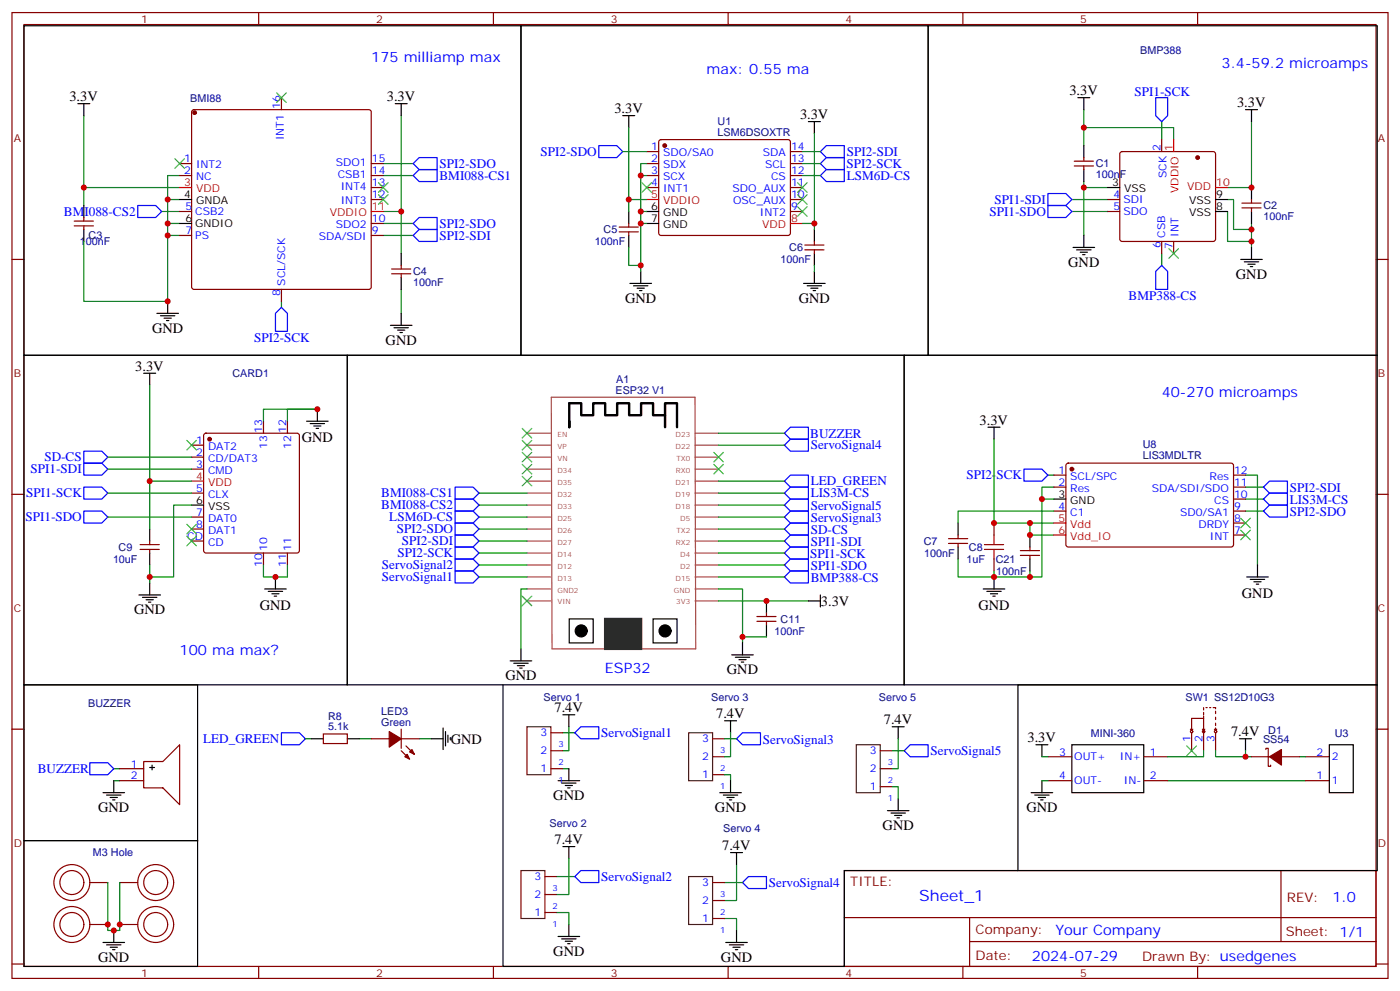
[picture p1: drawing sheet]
<svg xmlns="http://www.w3.org/2000/svg" width="412mm" height="292mm" viewBox="0 0 412 292" stroke-linecap="round" stroke-linejoin="round" font-family="sans-serif">
<g fill="none" stroke="#870000" stroke-width=".35">
<path d="M3.5 3.7h405.4v284.3h-405.4zM7.1 7.2h398.2v277.3h-398.2zM76.2 3.7v3.5M145.3 3.7v3.5M214.5 3.7v3.5M283.6 3.7v3.5M352.8 3.7v3.5M56.7 32.5l.4-.2h51.6l.5 .2 .2 .5v51.5l-.3 .5-.4 .2h-51.6l-.4-.2-.3-.5v-51.5zM82.9 28.8v3.5M52.9 48.2h3.5M52.9 51.7h3.5M109.4 58.7h3.5"/>
<path d="M109.4 48.2h3.5M109.4 51.7h3.5M109.4 55.2h3.5M190.5 48.2h3.5M190.5 51.7h3.5M190.5 55.2h3.5M190.5 44.6h3.5M194.3 41.3l.4-.2h37.4l.5 .2 .2 .5v27.1l-.7 .4h-37.6l-.5-.7v-26.8zM232.8 58.7h3.6M232.8 48.2h3.6M232.8 51.7h3.6M232.8 55.2h3.6"/>
<path d="M232.8 44.6h3.6M316.4 48.9h5.7M316.4 47.4h5.7M319.3 46.4v1M319.3 48.9v1M326.3 58.7h3.5M330.1 44.8l.5-.2h26.8l.5 .2 .2 .5v25.1l-.3 .5-.4 .2h-26.8l-.5-.2-.3-.5v-25.1zM342.2 41.1v3.5M365.8 59.8h5.7M368.7 58.7v1.1M3.5 76.4h3.6M21.9 66.5h5.6"/>
<path d="M21.9 65.1h5.6M24.7 64v1.1M24.7 66.5v1.1M52.9 62.3h3.5M52.9 69.3h3.5M109.4 69.3h3.5M109.4 65.8h3.5M115.4 79.2h5.6M118.2 78.1v1.1M182.4 68.3h5.6M182.4 66.9h5.6M185.2 65.8v1.1"/>
<path d="M185.2 68.3v1M232.8 62.3h3.6M237.1 73.6h5.6M237.1 72.1h5.6M239.9 71.1v1M239.9 73.6v1M326.3 62.3h3.5M342.2 71.1v3.5M345.7 71.1v3.5M365.8 61.2h5.7M368.7 61.2v1.1M405.3 76.4h3.6"/>
<path d="M82.9 85.2v3.5M115.4 80.6h5.6M118.2 80.6v1.1M56.4 131.1h3.6M56.4 134.6h3.6M56.4 138.1h3.6M60.2 127.7l.5-.2h26.8l.5 .2 .2 .5v33.9l-.2 .5-.5 .2h-26.8l-.5-.2-.2-.5v-33.9zM77.6 124v3.5M84.7 124v3.5M310.4 139.9h3.6M314.2 136.6l.5-.3 48.2 .1 .5 .7-.1 23.5-.6 .4h-48.3l-.4-.7v-23.2zM363.4 139.9h3.5"/>
<path d="M3.5 145.5h3.6M44.1 159.3v1M56.4 145.2h3.6M56.4 152.2h3.6M56.4 155.8h3.6M56.4 159.3h3.6M279.4 158.6h5.6M279.4 160h5.6M282.2 157.5v1.1M282.2 160v1M292.8 154v3.5M310.4 143.4h3.6"/>
<path d="M310.4 150.5h3.6M363.4 143.4h3.5M363.4 150.5h3.5M363.4 157.5h3.5M363.4 154h3.5M363.4 146.9h3.5M405.3 145.5h3.6M41.3 160.3h5.6M41.3 161.7h5.6M44.1 161.7v1.1M77.6 162.8v3.5M84.7 162.8v3.5"/>
<path d="M292.8 164.6v3.5M300.6 162.1h5.6M300.6 163.5h5.6M303.4 161v1.1M303.4 163.5v1.1M223 182.9h5.6M223 181.5h5.6M225.8 180.4v1.1M225.8 182.9v1.1M3.5 214.7h3.6M95.2 216.1h7.1v2.8h-7.1zM109.4 217.5h5.3"/>
<path d="M118.2 217.5h5.3M118.2 214.7v5.6M119.6 219.6l2.5 2.5M162.3 215.7h3.5M209.9 217.5h3.5M350.7 214.7l.3 .3M351 215.7v5.3M351.4 214.7l-.4 .3M354.2 214.7l.3 .3M354.5 211.5h-3.5v3.5M354.5 208.3v.7M354.5 209.7v.7"/>
<path d="M354.5 210.8v4.2M354.5 215.7v5.3M354.9 214.7l-.4 .3M355.2 208.3h.4M356.3 208.3h.4M357.4 208.3h.7v.4M357.7 214.7l.4 .3M358.1 209.4v.7M358.1 211.1v.7M358.1 212.9v.7M358.1 214.3v.7M358.1 215.7v5.3"/>
<path d="M358.4 214.7l-.3 .3M405.3 214.7h3.6M35.3 226.3h7M35.3 229.8h7M42.3 224.2h5.7l4.9-4.9v17.6l-4.9-4.9h-5.7zM118.2 221l2.4 2.5M162.3 226.3h3.5M162.3 221h3.5M209.9 228.1h3.5M209.9 222.8h3.5M259.3 231.6h3.5M259.3 226.3h3.5"/>
<path d="M259.3 221h3.5M308.7 222.8h7M308.7 229.8h7M336.9 222.8h7.1M336.9 229.8h7.1M368.7 222.8h5.2M372.9 220.7v-.4h.7v5.3h.7v-.4M377.5 222.8h5.3M384.5 222.8h7.1M384.5 229.8h7.1M26.5 259.8h5.2M35.3 259.8h5.3"/>
<path d="M160.5 258.1h3.5M209.9 259.8h3.5M248.7 256.3h156.6v28.2h-156.6zM377.3 256.3v20.9M26.5 272.2h5.2M35.3 272.2h5.3M160.5 268.6h3.5M160.5 263.3h3.5M209.9 270.4h3.5M209.9 265.1h3.5M248.7 270.1h156.5M285.6 277.2h119.6"/>
<path d="M285.6 270.1v14.2M3.5 283.8h3.6M76.2 284.5v3.5M145.3 284.5v3.5M214.5 284.5v3.5M283.6 284.5v3.5M352.8 284.5v3.5M405.3 283.8h3.6"/>
<circle cx="351" cy="215.4" r=".35"/>
<circle cx="358.1" cy="215.4" r=".35"/>
<circle cx="21.2" cy="259.8" r="3.5"/>
<circle cx="21.2" cy="259.8" r="5.3"/>
<circle cx="45.9" cy="259.8" r="3.5"/>
<circle cx="45.9" cy="259.8" r="5.3"/>
<circle cx="21.2" cy="272.2" r="3.5"/>
<circle cx="21.2" cy="272.2" r="5.3"/>
<circle cx="45.9" cy="272.2" r="3.5"/>
<circle cx="45.9" cy="272.2" r="5.3"/>
</g>
<g fill="none" stroke="#00f" stroke-width=".35">
<path d="M340.4 28.8h3.6v5.2l-1.8 1.8-1.8-1.8zM121.7 48.2l1.8-1.8h5.3v3.5h-5.3zM121.7 51.7l1.8-1.8h5.3v3.5h-5.3zM176.4 42.9h5.3l1.7 1.7-1.7 1.8h-5.3zM241.7 51.7l1.7-1.8h5.3v3.5h-5.3zM241.7 48.2l1.7-1.8h5.3v3.5h-5.3zM241.7 44.6l1.7-1.7h5.3v3.5h-5.3zM308.7 57h5.3l1.7 1.7-1.7 1.8h-5.3zM40.6 60.5h5.3l1.7 1.8-1.7 1.7h-5.3zM121.7 69.3l1.8-1.7h5.3v3.5h-5.3zM121.7 65.8l1.8-1.8h5.3v3.6h-5.3zM308.7 60.5h5.3l1.7 1.8-1.7 1.7h-5.3z"/>
<path d="M342.2 78.1l1.8 1.8v5.3h-3.6v-5.3zM82.9 90.5l1.8 1.8v5.2h-3.6v-5.2zM24.7 136.3h5.3l1.7 1.8-1.7 1.8h-5.3zM24.7 132.8h5.3l1.7 1.8-1.7 1.7h-5.3zM231.1 127.5l1.7-1.7h5.3v3.5h-5.3zM231.1 131.1l1.7-1.8h5.3v3.5h-5.3zM301.6 138.1h5.3l1.8 1.8-1.8 1.7h-5.3zM24.7 143.4h5.3l1.7 1.8-1.7 1.7h-5.3zM24.7 150.5h5.3l1.7 1.7-1.7 1.8h-5.3zM134.1 154h5.2l1.8 1.8-1.8 1.7h-5.2zM134.1 157.5h5.2l1.8 1.8-1.8 1.7h-5.2zM134.1 146.9h5.2l1.8 1.8-1.8 1.8h-5.2z"/>
<path d="M134.1 143.4h5.2l1.8 1.8-1.8 1.7h-5.2zM134.1 150.5h5.2l1.8 1.7-1.8 1.8h-5.2zM231.1 152.2l1.7-1.7h5.3v3.5h-5.3zM231.1 155.8l1.7-1.8h5.3v3.5h-5.3zM231.1 145.2l1.7-1.8h5.3v3.5h-5.3zM231.1 159.3l1.7-1.8h5.3v3.5h-5.3zM231.1 148.7l1.7-1.8h5.3v3.6h-5.3zM231.1 141.6l1.7-1.7h5.3v3.5h-5.3zM372.2 146.9l1.7-1.7h5.3v3.5h-5.3zM372.2 150.5l1.7-1.8h5.3v3.5h-5.3zM373.9 141.6h5.3v3.6h-5.3l-1.7-1.8zM134.1 161h5.2l1.8 1.8-1.8 1.8h-5.2z"/>
<path d="M134.1 168.1h5.2l1.8 1.8-1.8 1.7h-5.2zM134.1 164.6h5.2l1.8 1.7-1.8 1.8h-5.2zM231.1 169.9l1.7-1.8h5.3v3.5h-5.3zM231.1 166.3l1.7-1.7h5.3v3.5h-5.3zM231.1 162.8l1.7-1.8h5.3v3.6h-5.3zM82.9 215.7h5.3l1.8 1.8-1.8 1.8h-5.3zM169.3 215.7l1.8-1.7h5.3v3.5h-5.3zM217 217.5l1.7-1.8h5.3v3.6h-5.3zM26.5 224.5h5.2l1.8 1.8-1.8 1.8h-5.2zM266.3 221l1.8-1.7h5.3v3.5h-5.3zM169.3 258.1l1.8-1.8h5.3v3.5h-5.3zM218.7 259.8l1.8-1.7h5.3v3.5h-5.3z"/>
</g>
<g fill="none" stroke="#a64a4a" stroke-width=".35">
<path d="M162.4 116.9h42.3l.2 74.1h-42.3zM155.2 138.1h7M155.2 134.6h7M155.2 131.1h7M155.2 127.5h7M204.7 138.1h7M204.7 134.6h7M204.7 131.1h7M204.7 127.5h7M155.2 159.3h7M155.2 155.8h7M155.2 152.2h7"/>
<path d="M155.2 148.7h7M155.2 145.2h7M155.2 141.6h7M204.7 159.3h7M204.7 155.8h7M204.7 152.2h7M204.7 148.7h7M204.7 145.2h7M204.7 141.6h7M155.2 176.9h7M155.2 173.4h7M155.2 169.9h7"/>
<path d="M155.2 166.3h7M155.2 162.8h7M204.7 176.9h7M204.7 173.4h7M204.7 169.9h7M204.7 166.3h7M204.7 162.8h7"/>
</g>
<path d="M178.3 182.2h10.5v8.8h-10.5z" fill="#333" stroke="#333" stroke-width=".71"/>
<g fill="none" stroke="#000" stroke-width=".35">
<path d="M7.1 7.6h146.4v97h-146.4zM153.5 7.6h119.9v97h-119.9zM273.4 7.6h132.3v97h-132.3zM22.9 30.5h3.6M24.7 30.5v3.5M116.4 30.5h3.5M118.2 30.5v3.5M183.4 34h3.6M185.2 34v3.6M238.1 35.8h3.6M239.9 35.8v3.5M317.5 28.8h3.5"/>
<path d="M319.3 28.8v3.5M366.9 32.3h3.5M368.7 32.3v3.5M52.9 58.7h3.5M319.3 42.9v3.5M319.3 49.9v3.5M326.3 55.2h3.5M358.1 58.7h3.5M368.7 55.2v3.5M24.7 60.5v3.5M24.7 67.6v3.5M52.9 65.8h3.5"/>
<path d="M118.2 74.6v3.5M185.2 62.3v3.5M185.2 69.3v3.5M188.7 79.9v3.5M190.5 62.3h3.5M190.5 65.8h3.5M239.9 67.6v3.5M239.9 74.6v3.5M239.9 79.9v3.5M316.1 72.8h6.3M317.1 73.6h4.3M318.2 74.3h2.1"/>
<path d="M318.9 75h.7M319.3 69.3v3.5M358.1 62.3h3.5M365.5 76.4h6.3M366.5 77.1h4.3M367.6 77.8h2.1M368.3 78.5h.7M368.7 62.3v3.5M368.7 72.8v3.6M46.2 92.3h6.4M47.3 93h4.2M48.3 93.7h2.1"/>
<path d="M49 94.4h.7M49.4 88.7v3.6M115 95.8h6.4M116.1 96.5h4.2M117.1 97.2h2.1M117.8 97.9h.7M118.2 81.7v3.5M118.2 92.3v3.5M185.6 83.4h6.3M186.6 84.1h4.3M187.7 84.8h2.1M188.4 85.5h.7"/>
<path d="M236.7 83.4h6.4M237.8 84.1h4.2M238.8 84.8h2.1M239.5 85.5h.7M7.1 104.6h95.2v97h-95.2zM42.3 109.9h3.6M44.1 109.9v3.5M102.3 104.6h164v97h-164zM266.3 104.6h139.4v97h-139.4zM90.3 124h6.4M91.4 124.7h4.2M92.4 125.4h2.1"/>
<path d="M93.1 126.1h.7M93.5 120.5v3.5M291 125.8h3.6M292.8 125.8v3.5M44.1 155.8v3.5M56.4 148.7h3.6M282.2 154v3.5M303.4 157.5v3.5M310.4 146.9h3.6M40.9 175.2h6.4M42 175.9h4.2M43 176.6h2.2"/>
<path d="M43.7 177.3h.7M44.1 162.8v3.5M44.1 171.6v3.6M78 173.4h6.3M79 174.1h4.3M80.1 174.8h2.1M80.8 175.5h.7M81.1 169.9v3.5M225.8 176.9v3.5M238.1 176.9h3.6M241.7 175.2v3.5M282.2 161v3.6"/>
<path d="M289.6 173.4h6.4M290.7 174.1h4.2M291.7 174.8h2.2M292.5 175.5h.7M292.8 169.9v3.5M303.4 164.6v3.5M367.2 169.9h6.4M368.3 170.6h4.2M369.4 171.3h2.1M370.1 172h.7M370.4 166.3v3.6M150.3 194.6h6.3"/>
<path d="M151.3 195.3h4.3M152.4 196h2.1M153.1 196.7h.7M153.5 191v3.6M167.7 182.2h7v7.1h-7zM192.4 182.2h7v7.1h-7zM215.5 192.8h6.4M216.6 193.5h4.2M217.7 194.2h2.1M218.4 194.9h.7M218.7 189.3v3.5M225.8 184v3.5"/>
<path d="M7.1 201.6h51.1v45.9h-51.1zM91.7 217.5h3.5M102.3 217.5h3.5M127 217.5h3.5M130.5 214.3v6.4M131.2 215.4v4.2M131.9 216.4v2.1M132.6 217.1v.7M148.2 201.6v82.9h100.5v-28.2h51.2M165.8 210.4h3.5M167.6 210.4v3.6M213.4 212.2h3.6"/>
<path d="M215.2 212.2v3.5M262.8 214h3.5M264.6 214v3.5M299.9 201.6h105.8v54.7h-105.8zM305.2 219.3h3.5M306.9 219.3v3.5M315.7 219.3h21.2v14.1h-21.2zM365.1 217.5h3.6M366.9 217.5v3.5M391.6 219.3h7v14.1h-7zM30.3 233.4h6.4M31.4 234.1h4.2"/>
<path d="M32.5 234.8h2.1M33.2 235.5h.7M33.5 229.8v3.6M44.1 226h1.4M44.8 225.2v1.5M164.4 229.8h6.3M165.5 230.5h4.2M166.5 231.2h2.1M167.2 232h.7M167.6 226.3v3.5M212 233.4h6.4M213.1 234.1h4.2"/>
<path d="M214.1 234.8h2.2M214.8 235.5h.7M215.2 229.8v3.6M261.4 238.7h6.4M262.5 239.4h4.2M264.6 235.1v3.6M303.7 233.4h6.4M304.8 234.1h4.2M305.9 234.8h2.1M306.6 235.5h.7M306.9 229.8v3.6M7.1 247.5h51.1v37h-51.1z"/>
<path d="M165.8 249.2h3.5M167.6 249.2v3.6M215.2 251h3.5M217 251v3.5M263.5 240.1h2.1M264.2 240.8h.7M30.3 277.5h6.4M31.4 278.2h4.2M32.5 278.9h2.1M33.2 279.6h.7M33.5 273.9v3.6M164.4 275.7h6.3"/>
<path d="M165.5 276.4h4.2M166.5 277.1h2.1M167.2 277.8h.7M167.6 272.2v3.5M213.8 277.5h6.3M214.8 278.2h4.3M215.9 278.9h2.1M216.6 279.6h.7M217 273.9v3.6"/>
</g>
<g fill="#000" stroke="#000" stroke-width=".35">
<circle cx="171.2" cy="185.7" r="1.76"/>
<circle cx="195.9" cy="185.7" r="1.76"/>
</g>
<path d="M167.7 124v1.8v-7.1h3.5v3.5h3.5v-3.5h3.6v3.5h3.5v-3.5h3.5v3.5h3.5v-3.5h3.6v3.5h3.5v-3.5h3.5v7.1M195.9 122.2v3.6" fill="none" stroke="#000" stroke-width=".71"/>
<path d="M155.2 214h7.1v14.1h-7.1zM202.8 215.7h7.1v14.1h-7.1zM252.2 219.3h7.1v14.1h-7.1zM153.5 256.3h7v14.1h-7zM202.8 258.1h7.1v14.1h-7.1z" fill="none" stroke="#630" stroke-width=".35"/>
<g fill="none" stroke="#008700" stroke-width=".35">
<path d="M24.7 34v21.2M118.2 34v28.3M185.2 37.6v24.7M239.9 39.3v26.5h-3.5M319.3 32.3v5.3M342.2 35.8v5.3M368.7 35.8v19.4h-7.1M49.4 58.7h3.5M52.9 55.2h-28.2v5.3M52.9 51.7h-3.5v17.6M112.9 48.2h8.8M112.9 51.7h8.8"/>
<path d="M183.4 44.6h7.1M185.2 58.7h5.3M188.7 51.7h1.8M190.5 48.2h-1.8v31.7M236.4 48.2h5.3M236.4 51.7h5.3M236.4 44.6h5.3M315.7 58.7h10.6M319.3 53.4v1.8h7M319.3 55.2v14.1M345.7 41.1v-3.5h-26.4v5.3M361.6 58.7h1.8v8.9h5.3"/>
<path d="M47.6 62.3h5.3M49.4 65.8h3.5M52.9 69.3h-3.5v19.4h-24.7v-17.6M112.9 62.3h5.3v12.3M112.9 69.3h8.8M112.9 65.8h8.8M185.2 72.8v5.3h3.5M188.7 65.8h1.8M188.7 62.3h1.8M239.9 65.8v1.8M239.9 78.1v1.8M315.7 62.3h10.6"/>
<path d="M342.2 74.6v3.5M361.6 62.3v8.8h7.1M368.7 65.8v7M82.9 88.7v1.8M118.2 85.2v7.1M44.1 113.4v28.2h12.3M31.7 138.1h24.7M31.7 134.6h24.7M77.6 124v-3.5h15.9h-8.8v3.5M211.7 127.5h19.4M211.7 131.1h19.4M292.8 129.3v24.7h10.6v3.5h7"/>
<path d="M308.7 139.9h1.7M366.9 139.9h3.5v26.4M31.7 145.2h24.7M31.7 152.2h24.7M44.1 141.6v14.2M56.4 148.7h-5.2v21.2h-7.1M141.1 145.2h14.1M141.1 152.2h14.1M141.1 159.3h14.1M141.1 148.7h14.1M141.1 155.8h14.1M211.7 145.2h19.4"/>
<path d="M211.7 152.2h19.4M211.7 159.3h19.4M211.7 148.7h19.4M211.7 155.8h19.4M211.7 141.6h19.4M303.4 154h7M310.4 143.4h-3.5v3.5M310.4 146.9h-3.5v23h-3.5v-1.8M310.4 150.5h-28.2v3.5M366.9 150.5h5.3M366.9 146.9h5.3M366.9 143.4h5.3"/>
<path d="M44.1 166.3v5.3M77.6 166.3v3.6h7.1v-3.6M141.1 162.8h14.1M141.1 166.3h14.1M141.1 169.9h14.1M155.2 173.4h-1.7v17.6M211.7 173.4h7v15.9M211.7 176.9h26.4M211.7 162.8h19.4M211.7 166.3h19.4M211.7 169.9h19.4M282.2 164.6v5.3h21.2"/>
<path d="M292.8 168.1v1.8M218.7 187.5h7.1M90 217.5h1.7M105.8 217.5h3.6M123.5 217.5h3.5M165.8 215.7h3.5M167.6 214v7h-1.8M213.4 217.5h3.6M215.2 215.7v7.1h-1.8M264.6 217.5v8.8h-1.8M33.5 226.3h1.8M33.5 229.8h1.8"/>
<path d="M165.8 226.3h1.8M213.4 228.1h1.8v1.7M262.8 231.6h1.8v3.5M262.8 221h3.5M306.9 229.8h1.8M306.9 222.8h1.8M344 229.8h40.5M354.5 221v1.8h-10.5M358.1 221v1.8h10.6M366.9 221v1.8M382.8 222.8h1.7M31.7 259.8v14.1h3.6v-14.1"/>
<path d="M164 258.1h5.3M167.6 252.8v10.5h-3.6M213.4 259.8h5.3M217 254.5v10.6h-3.6M164 268.6h3.6v3.6M213.4 270.4h3.6v3.5"/>
</g>
<g fill="#870000" stroke="#870000" stroke-width=".35">
<path d="M120.6 221.4l.8-.7 .7 1.4z"/>
<path d="M119.2 222.8l.7-.7 .7 1.4z"/>
<path d="M114.7 215.4l3.5 2.1-3.5 2.5z"/>
<path d="M373.9 222.8l3.6-2.1v4.5z"/>
<circle cx="352.8" cy="46.4" r=".53"/>
<circle cx="57.3" cy="33.2" r=".53"/>
<circle cx="354.5" cy="215.4" r=".35"/>
<circle cx="61.7" cy="129.3" r=".53"/>
<circle cx="195.8" cy="42.9" r=".53"/>
<circle cx="315.7" cy="138.1" r=".53"/>
</g>
<path d="M52.9 55.2h3.5M190.5 58.7h3.5M345.7 41.1v3.5M358.1 55.2h3.5M109.4 62.3h3.5M232.8 65.8h3.6M56.4 141.6h3.6M310.4 154h3.6M310.4 157.5h3.6" fill="none" stroke="#f00" stroke-width=".35"/>
<g fill="none" stroke="#3c3" stroke-width=".35">
<path d="M81.5 27.3l2.8 2.9M84.3 27.3l-2.8 2.9M51.5 46.7l2.8 2.9M54.3 46.7l-2.8 2.9M111.5 57.3l2.8 2.8M111.5 53.8l2.8 2.8M114.3 57.3l-2.8 2.8M114.3 53.8l-2.8 2.8M189.1 53.8l2.8 2.8M191.9 53.8l-2.8 2.8M234.9 57.3l2.9 2.8M234.9 53.8l2.9 2.8"/>
<path d="M237.8 57.3l-2.9 2.8M237.8 53.8l-2.9 2.8M234.9 60.9l2.9 2.8M237.8 60.9l-2.9 2.8M344.3 73.2l2.8 2.8M347.1 73.2l-2.8 2.8M55 129.6l2.9 2.9M57.9 129.6l-2.9 2.9M153.8 126.1l2.8 2.8M153.8 129.6l2.8 2.9M153.8 133.2l2.8 2.8M153.8 136.7l2.8 2.8"/>
<path d="M156.6 126.1l-2.8 2.8M156.6 129.6l-2.8 2.9M156.6 133.2l-2.8 2.8M156.6 136.7l-2.8 2.8M210.3 133.2l2.8 2.8M210.3 136.7l2.8 2.8M213.1 133.2l-2.8 2.8M213.1 136.7l-2.8 2.8M55 154.3l2.9 2.9M55 157.9l2.9 2.8M57.9 154.3l-2.9 2.9M57.9 157.9l-2.9 2.8"/>
<path d="M153.8 140.2l2.8 2.9M156.6 140.2l-2.8 2.9M365.5 152.6l2.8 2.8M365.5 156.1l2.8 2.8M368.3 152.6l-2.8 2.8M368.3 156.1l-2.8 2.8M153.8 175.5l2.8 2.8M156.6 175.5l-2.8 2.8M349.6 219.6l2.8 2.8M352.4 219.6l-2.8 2.8"/>
</g>
<path d="M292.8 157.5v2.8M290 161.7h5.6M290 160.3h5.6M292.8 161.7v2.9" fill="none" stroke="#a10000" stroke-width=".35"/>
<g fill="#c00">
<circle cx="118.2" cy="62.3" r=".88"/>
<circle cx="24.7" cy="55.2" r=".88"/>
<circle cx="49.4" cy="88.7" r=".88"/>
<circle cx="49.4" cy="58.7" r=".88"/>
<circle cx="49.4" cy="65.8" r=".88"/>
<circle cx="49.4" cy="69.3" r=".88"/>
<circle cx="319.3" cy="55.2" r=".88"/>
<circle cx="368.7" cy="55.2" r=".88"/>
<circle cx="368.7" cy="67.6" r=".88"/>
<circle cx="368.7" cy="71.1" r=".88"/>
<circle cx="319.3" cy="37.6" r=".88"/>
<circle cx="31.8" cy="272.2" r=".88"/>
<circle cx="33.5" cy="273.9" r=".88"/>
<circle cx="35.3" cy="272.2" r=".88"/>
<circle cx="44.1" cy="141.6" r=".88"/>
<circle cx="93.5" cy="120.5" r=".88"/>
<circle cx="81.1" cy="169.9" r=".88"/>
<circle cx="44.1" cy="169.9" r=".88"/>
<circle cx="188.7" cy="51.7" r=".88"/>
<circle cx="188.7" cy="62.3" r=".88"/>
<circle cx="188.7" cy="65.8" r=".88"/>
<circle cx="239.9" cy="65.8" r=".88"/>
<circle cx="188.7" cy="78.1" r=".88"/>
<circle cx="185.2" cy="58.7" r=".88"/>
<circle cx="306.9" cy="146.9" r=".88"/>
<circle cx="303.4" cy="154" r=".88"/>
<circle cx="303.4" cy="157.5" r=".88"/>
<circle cx="292.8" cy="154" r=".88"/>
<circle cx="303.4" cy="169.9" r=".88"/>
<circle cx="292.8" cy="169.9" r=".88"/>
<circle cx="218.7" cy="187.5" r=".88"/>
<circle cx="225.8" cy="176.9" r=".88"/>
<circle cx="366.9" cy="222.8" r=".88"/>
</g>
<text font-size="4.6" fill="#00f" x="270.8" y="265.3">Sheet_1</text>
<g font-size="4.2" fill="#00f">
<text x="109.4" y="18.2">175 milliamp max</text>
<text x="208.1" y="21.7">max: 0.55 ma</text>
<text x="359.8" y="19.9">3.4-59.2 microamps</text>
<text x="342.2" y="116.9">40-270 microamps</text>
<text x="52.9" y="192.8">100 ma max?</text>
<text x="178.2" y="198.1">ESP32</text>
<text x="392.5" y="265.6">1.0</text>
<text x="310.9" y="275.1">Your Company</text>
<text x="304" y="282.9">2024-07-29</text>
</g>
<g font-size="4.2">
<text x="20.5" y="29.8">3.3V</text>
<text x="113.9" y="29.8">3.3V</text>
<text x="315" y="28">3.3V</text>
<text x="181" y="33.3">3.3V</text>
<text x="235.7" y="35.1">3.3V</text>
<text x="364.4" y="31.6">3.3V</text>
<text x="314.7" y="78.5">GND</text>
<text x="364.1" y="82">GND</text>
<text x="184.1" y="89.1">GND</text>
<text x="235.3" y="89.1">GND</text>
<text x="44.8" y="97.9">GND</text>
<text x="113.6" y="101.4">GND</text>
<text x="39.9" y="109.2">3.3V</text>
<text x="288.6" y="125.1">3.3V</text>
<text x="88.9" y="130.1">GND</text>
<text x="76.6" y="179.4">GND</text>
<text x="241.8" y="178.3">3.3V</text>
<text x="288.2" y="179.5">GND</text>
<text x="365.8" y="175.9">GND</text>
<text x="39.5" y="180.8">GND</text>
<text x="148.9" y="200.2">GND</text>
<text x="214.1" y="198.4">GND</text>
<text x="163.3" y="209.7">7.4V</text>
<text x="211" y="211.5">7.4V</text>
<text x="260.3" y="213.3">7.4V</text>
<text x="132.8" y="218.9">GND</text>
<text x="302.7" y="218.5">3.3V</text>
<text x="362.7" y="216.8">7.4V</text>
<text x="28.9" y="239">GND</text>
<text x="163" y="235.5">GND</text>
<text x="210.6" y="239">GND</text>
<text x="302.3" y="239">GND</text>
<text x="260" y="244.3">GND</text>
<text x="163.3" y="248.5">7.4V</text>
<text x="212.7" y="250.3">7.4V</text>
<text x="163" y="281.3">GND</text>
<text x="28.9" y="283.1">GND</text>
<text x="212.4" y="283.1">GND</text>
</g>
<g font-size="3.9" fill="#00f">
<text x="334.2" y="28.3">SPI1-SCK</text>
<text x="159.2" y="45.9">SPI2-SDO</text>
<text x="249.4" y="45.9">SPI2-SDI</text>
<text x="129.5" y="49.5">SPI2-SDO</text>
<text x="129.5" y="53">BMI088-CS1</text>
<text x="249.3" y="49.4">SPI2-SCK</text>
<text x="249.4" y="52.9">LSM6D-CS</text>
<text x="293" y="60">SPI1-SDI</text>
<text x="18.8" y="63.5">BMI088-CS2</text>
<text x="291.5" y="63.5">SPI1-SDO</text>
<text x="129.5" y="70.6">SPI2-SDI</text>
<text x="129.5" y="67.1">SPI2-SDO</text>
<text x="332.5" y="88.2">BMP388-CS</text>
<text x="74.9" y="100.6">SPI2-SCK</text>
<text x="238.7" y="128.9">BUZZER</text>
<text x="13.1" y="135.8">SD-CS</text>
<text x="238.8" y="132.3">ServoSignal4</text>
<text x="9" y="139.4">SPI1-SDI</text>
<text x="238.8" y="142.9">LED_GREEN</text>
<text x="284.7" y="141.1">SPI2-SCK</text>
<text x="7.7" y="146.4">SPI1-SCK</text>
<text x="112.3" y="149.9">BMI088-CS2</text>
<text x="112.3" y="146.4">BMI088-CS1</text>
<text x="238.8" y="146.4">LIS3M-CS</text>
<text x="379.9" y="144.7">SPI2-SDI</text>
<text x="379.9" y="148.3">LIS3M-CS</text>
<text x="7.5" y="153.5">SPI1-SDO</text>
<text x="114.7" y="153.4">LSM6D-CS</text>
<text x="238.8" y="153.6">ServoSignal3</text>
<text x="238.8" y="150">ServoSignal5</text>
<text x="379.9" y="151.8">SPI2-SDO</text>
<text x="116.9" y="157">SPI2-SDO</text>
<text x="118.4" y="160.5">SPI2-SDI</text>
<text x="238.8" y="157.2">SD-CS</text>
<text x="238.8" y="160.6">SPI1-SDI</text>
<text x="112.5" y="167.6">ServoSignal2</text>
<text x="117.1" y="164.1">SPI2-SCK</text>
<text x="238.7" y="164.2">SPI1-SCK</text>
<text x="238.8" y="167.7">SPI1-SDO</text>
<text x="112.5" y="171.1">ServoSignal1</text>
<text x="238.8" y="171.3">BMP388-CS</text>
<text x="59.8" y="218.7">LED_GREEN</text>
<text x="177.1" y="217">ServoSignal1</text>
<text x="224.7" y="218.9">ServoSignal3</text>
<text x="11.1" y="227.5">BUZZER</text>
<text x="274.1" y="222.3">ServoSignal5</text>
<text x="177.1" y="259.4">ServoSignal2</text>
<text x="226.5" y="261.1">ServoSignal4</text>
</g>
<g font-size="3.9" fill="#800">
<text x="250.5" y="260.9">TITLE:</text>
<text x="379.1" y="265.6">REV:</text>
<text x="287.4" y="275.1">Company:</text>
<text x="378.7" y="275.7">Sheet: 1/1</text>
<text x="287.4" y="282.8">Date:</text>
<text x="336.4" y="282.8">Draw</text>
<text x="346.6" y="282.8">n By: usedgenes</text>
</g>
<g font-size="3.2" fill="#800">
<text x="41.6" y="6.7">1</text>
<text x="110.8" y="6.7">2</text>
<text x="179.9" y="6.7">3</text>
<text x="249.1" y="6.7">4</text>
<text x="318.2" y="6.7">5</text>
<text x="4.1" y="41.8">A</text>
<text x="405.9" y="41.8">A</text>
<text x="4.1" y="110.9">B</text>
<text x="405.9" y="110.9">B</text>
<text x="4.1" y="180.1">C</text>
<text x="405.9" y="180.1">C</text>
<text x="4.1" y="249.2">D</text>
<text x="405.9" y="249.2">D</text>
<text x="41.6" y="287.5">1</text>
<text x="110.8" y="287.5">2</text>
<text x="179.9" y="287.5">3</text>
<text x="249.1" y="287.5">4</text>
<text x="318.2" y="287.5">5</text>
</g>
<g font-size="3.2" fill="#000080">
<text x="335.9" y="15.8">BMP388</text>
<text x="56.1" y="29.9">BMI88</text>
<text x="211.4" y="39.9">LSM6DSOXTR</text>
<text x="211.4" y="36.7">U1</text>
<text x="322.8" y="52.5">100nF</text>
<text x="322.8" y="49.3">C1</text>
<text x="372.2" y="64.8">100nF</text>
<text x="372.2" y="61.6">C2</text>
<text x="26.1" y="70.5">C3</text>
<text x="177.8" y="68.7">C5</text>
<text x="23.6" y="72.2">100nF</text>
<text x="175.2" y="72.2">100nF</text>
<text x="229.9" y="77.5">100nF</text>
<text x="232.5" y="74">C6</text>
<text x="121.7" y="81">C4</text>
<text x="121.7" y="84.2">100nF</text>
<text x="68.5" y="111">CARD1</text>
<text x="181.5" y="112.8">A1</text>
<text x="181.3" y="115.9">ESP32 V1</text>
<text x="336.6" y="132">U8</text>
<text x="336.6" y="135.2">LIS3MDLTR</text>
<text x="272.1" y="160.4">C7</text>
<text x="33.3" y="165.7">10uF</text>
<text x="34.9" y="162.2">C9</text>
<text x="272.3" y="163.9">100nF</text>
<text x="284.7" y="165.7">1uF</text>
<text x="285.4" y="162.2">C8</text>
<text x="293.3" y="165.7">C21</text>
<text x="293.4" y="169.2">100nF</text>
<text x="229.9" y="183.4">C11</text>
<text x="228.2" y="186.9">100nF</text>
<text x="26" y="208.1">BUZZER</text>
<text x="160.1" y="206.3">Servo 1</text>
<text x="209.5" y="206.3">Servo 3</text>
<text x="258.9" y="206.3">Servo 5</text>
<text x="349.2" y="206.3">SW1 SS12D10G3</text>
<text x="96.6" y="215">5.1k</text>
<text x="96.6" y="211.8">R8</text>
<text x="112.3" y="213.6">Green</text>
<text x="112.3" y="210.4">LED3</text>
<text x="321.3" y="216.9">MINI-360</text>
<text x="372.1" y="218.6">SS54</text>
<text x="373.6" y="216.1">D1</text>
<text x="393.2" y="216.9">U3</text>
<text x="161.9" y="243.3">Servo 2</text>
<text x="213" y="245.1">Servo 4</text>
<text x="27.4" y="252.1">M3 Hole</text>
</g>
<g font-size="3.2" fill="#00f">
<text x="82.5" y="32.1" transform="rotate(-90 82.5 32.1)">16</text>
<text x="83.6" y="41.3" transform="rotate(-90 83.6 41.3)">INT1</text>
<text x="54.3" y="47.8">1</text>
<text x="109.5" y="47.8">15</text>
<text x="191.8" y="44.3">1</text>
<text x="191.8" y="47.8">2</text>
<text x="195.3" y="46">SDO/SA0</text>
<text x="224.7" y="46">SDA</text>
<text x="233" y="47.8">13</text>
<text x="233" y="44.3">14</text>
<text x="341.8" y="44.5" transform="rotate(-90 341.8 44.5)">2</text>
<text x="54.3" y="51.3">2</text>
<text x="57.7" y="49.6">INT2</text>
<text x="57.7" y="53.1">NC</text>
<text x="98.9" y="48.9">SDO1</text>
<text x="99.5" y="52.4">CSB1</text>
<text x="109.5" y="51.3">14</text>
<text x="191.8" y="51.3">3</text>
<text x="195.3" y="49.6">SDX</text>
<text x="195.3" y="53.1">SCX</text>
<text x="225.4" y="49.6">SCL</text>
<text x="227.1" y="53.1">CS</text>
<text x="233" y="51.3">12</text>
<text x="343.6" y="52.5" transform="rotate(-90 343.6 52.5)">SCK</text>
<text x="100.4" y="55.9">INT4</text>
<text x="109.5" y="58.4">12</text>
<text x="109.5" y="54.9">13</text>
<text x="191.8" y="54.9">4</text>
<text x="195.3" y="56.6">INT1</text>
<text x="215.7" y="56.6">SDO_AUX</text>
<text x="233" y="58.4">10</text>
<text x="233" y="54.9">11</text>
<text x="328" y="58.4">4</text>
<text x="330.9" y="59.8">SDI</text>
<text x="54.6" y="61.9">5</text>
<text x="57.5" y="63.3">CSB2</text>
<text x="100.4" y="60.1">INT3</text>
<text x="109.5" y="65.4">10</text>
<text x="216" y="60.1">OSC_AUX</text>
<text x="223.8" y="63.7">INT2</text>
<text x="233" y="61.9">9</text>
<text x="328" y="61.9">5</text>
<text x="330.9" y="63.3">SDO</text>
<text x="54.6" y="69">7</text>
<text x="57.5" y="70.4">PS</text>
<text x="93.9" y="70.7">SDA/SDI</text>
<text x="98.9" y="67.2">SDO2</text>
<text x="109.5" y="69">9</text>
<text x="343.3" y="70" transform="rotate(-90 343.3 70)">CSB</text>
<text x="347.1" y="69.8" transform="rotate(-90 347.1 69.8)">INT</text>
<text x="341.8" y="72.9" transform="rotate(-90 341.8 72.9)">6</text>
<text x="345.4" y="73.3" transform="rotate(-90 345.4 73.3)">7</text>
<text x="82.5" y="87" transform="rotate(-90 82.5 87)">8</text>
<text x="84" y="84.1" transform="rotate(-90 84 84.1)">SCL/SCK</text>
<text x="57.8" y="130.7">1</text>
<text x="77.3" y="127.5" transform="rotate(-90 77.3 127.5)">13</text>
<text x="84.3" y="127.5" transform="rotate(-90 84.3 127.5)">12</text>
<text x="57.8" y="134.2">2</text>
<text x="57.8" y="137.8">3</text>
<text x="61.3" y="132.5">DAT2</text>
<text x="61.3" y="136">CD/DAT3</text>
<text x="78.7" y="132.3" transform="rotate(-90 78.7 132.3)">13</text>
<text x="85.7" y="132.3" transform="rotate(-90 85.7 132.3)">12</text>
<text x="61.3" y="139.5">CMD</text>
<text x="311.8" y="139.5">1</text>
<text x="311.8" y="143.1">2</text>
<text x="315.3" y="141.3">SCL/SPC</text>
<text x="356.3" y="141.3">Res</text>
<text x="363.5" y="143.1">11</text>
<text x="363.5" y="139.5">12</text>
<text x="57.8" y="144.8">5</text>
<text x="61.3" y="146.6">CLX</text>
<text x="315.3" y="144.8">Res</text>
<text x="339.3" y="144.8">SDA/SDI/SDO</text>
<text x="357.7" y="148.3">CS</text>
<text x="363.5" y="146.6">10</text>
<text x="57.8" y="151.9">7</text>
<text x="57.8" y="155.4">8</text>
<text x="61.3" y="153.6">DAT0</text>
<text x="311.8" y="150.1">4</text>
<text x="315.3" y="151.9">C1</text>
<text x="347.6" y="151.9">SD0/SA1</text>
<text x="353" y="155.4">DRDY</text>
<text x="363.5" y="153.6">8</text>
<text x="363.5" y="150.1">9</text>
<text x="55.1" y="158.9">CD</text>
<text x="61.3" y="157.2">DAT1</text>
<text x="61.3" y="160.7">CD</text>
<text x="356.4" y="158.9">INT</text>
<text x="363.5" y="157.2">7</text>
<text x="77.3" y="166.8" transform="rotate(-90 77.3 166.8)">10</text>
<text x="78.7" y="162.1" transform="rotate(-90 78.7 162.1)">10</text>
<text x="84.3" y="166.8" transform="rotate(-90 84.3 166.8)">11</text>
<text x="85.7" y="162.1" transform="rotate(-90 85.7 162.1)">11</text>
<text x="159.2" y="216.8">3</text>
<text x="206.8" y="218.5">3</text>
<text x="350.7" y="218.4" transform="rotate(-90 350.7 218.4)">1</text>
<text x="354.2" y="218.4" transform="rotate(-90 354.2 218.4)">2</text>
<text x="357.7" y="218.4" transform="rotate(-90 357.7 218.4)">3</text>
<text x="38.6" y="226">1</text>
<text x="159.2" y="227.4">1</text>
<text x="159.2" y="222.1">2</text>
<text x="206.8" y="223.8">2</text>
<text x="256.2" y="227.4">2</text>
<text x="256.2" y="222.1">3</text>
<text x="312" y="222.4">3</text>
<text x="316.4" y="223.8">OUT+</text>
<text x="329.9" y="223.8">IN+</text>
<text x="338.7" y="222.4">1</text>
<text x="387.8" y="222.4">2</text>
<text x="392.3" y="223.8">2</text>
<text x="38.6" y="229.5">2</text>
<text x="206.8" y="229.1">1</text>
<text x="256.2" y="232.7">1</text>
<text x="312" y="229.5">4</text>
<text x="316.4" y="230.9">OUT-</text>
<text x="331" y="230.9">IN-</text>
<text x="338.7" y="229.5">2</text>
<text x="387.8" y="229.5">1</text>
<text x="392.3" y="230.9">1</text>
<text x="157.4" y="259.1">3</text>
<text x="206.8" y="260.9">3</text>
<text x="157.4" y="269.7">1</text>
<text x="157.4" y="264.4">2</text>
<text x="206.8" y="266.2">2</text>
<text x="206.8" y="271.5">1</text>
</g>
<g font-size="3.2" fill="#f00">
<text x="345.4" y="44.5" transform="rotate(-90 345.4 44.5)">1</text>
<text x="54.3" y="54.9">3</text>
<text x="57.7" y="56.6">VDD</text>
<text x="191.8" y="58.4">5</text>
<text x="347.1" y="56.8" transform="rotate(-90 347.1 56.8)">VDDIO</text>
<text x="349.7" y="55.9">VDD</text>
<text x="358.2" y="54.9">10</text>
<text x="97.2" y="63.7">VDDIO</text>
<text x="109.5" y="61.9">11</text>
<text x="195.3" y="60.1">VDDIO</text>
<text x="233" y="65.4">8</text>
<text x="224.5" y="67.2">VDD</text>
<text x="57.8" y="141.3">4</text>
<text x="61.3" y="143.1">VDD</text>
<text x="311.8" y="153.6">5</text>
<text x="315.3" y="155.4">Vdd</text>
<text x="311.8" y="157.2">6</text>
<text x="315.3" y="158.9">Vdd_IO</text>
</g>
<g font-size="3.2">
<text x="54.3" y="58.4">4</text>
<text x="327.7" y="54.9">3</text>
<text x="331.2" y="56.6">VSS</text>
<text x="358.2" y="58.4">9</text>
<text x="54.6" y="65.4">6</text>
<text x="57.7" y="60.1">GNDA</text>
<text x="191.8" y="61.9">6</text>
<text x="191.8" y="65.4">7</text>
<text x="195.3" y="63.7">GND</text>
<text x="350.3" y="63.7">VSS</text>
<text x="350.3" y="60.1">VSS</text>
<text x="358.2" y="61.9">8</text>
<text x="57.5" y="66.9">GNDIO</text>
<text x="195.3" y="67.2">GND</text>
<text x="57.8" y="148.3">6</text>
<text x="311.8" y="146.6">3</text>
<text x="315.3" y="148.3">GND</text>
<text x="61.3" y="150.1">VSS</text>
</g>
<g font-size="2.5" fill="#00f">
<text x="164.5" y="220.1">3</text>
<text x="212.1" y="221.8">3</text>
<text x="164.5" y="225.4">2</text>
<text x="212.1" y="227.1">2</text>
<text x="261.5" y="225.4">3</text>
<text x="164.5" y="230.6">1</text>
<text x="212.1" y="232.4">1</text>
<text x="261.5" y="230.6">2</text>
<text x="261.5" y="235.9">1</text>
<text x="162.8" y="262.4">3</text>
<text x="162.8" y="267.7">2</text>
<text x="212.1" y="269.4">2</text>
<text x="212.1" y="264.2">3</text>
<text x="162.8" y="273">1</text>
<text x="212.1" y="274.7">1</text>
</g>
<g font-size="2.1" fill="#a54b4b">
<text x="164.2" y="128.6">EN</text>
<text x="199" y="128.6">D23</text>
<text x="164.2" y="135.6">VN</text>
<text x="164.2" y="132.1">VP</text>
<text x="199" y="132.1">D22</text>
<text x="199.2" y="135.6">TX0</text>
<text x="164.2" y="142.7">D35</text>
<text x="164.2" y="139.2">D34</text>
<text x="199" y="142.7">D21</text>
<text x="199.1" y="139.2">RX0</text>
<text x="164.2" y="149.7">D33</text>
<text x="164.2" y="146.2">D32</text>
<text x="199" y="149.7">D18</text>
<text x="199" y="146.2">D19</text>
<text x="164.2" y="153.3">D25</text>
<text x="200.4" y="153.3">D5</text>
<text x="164.2" y="160.3">D27</text>
<text x="164.2" y="156.8">D26</text>
<text x="199.1" y="160.3">RX2</text>
<text x="199.2" y="156.8">TX2</text>
<text x="164.2" y="167.4">D12</text>
<text x="164.2" y="163.8">D14</text>
<text x="200.4" y="167.4">D2</text>
<text x="200.4" y="163.8">D4</text>
<text x="164.2" y="170.9">D13</text>
<text x="199" y="170.9">D15</text>
<text x="164.2" y="178">VIN</text>
<text x="164.2" y="174.4">GND2</text>
<text x="198.5" y="174.4">GND</text>
<text x="199.2" y="178">3V3</text>
</g>
</svg>
